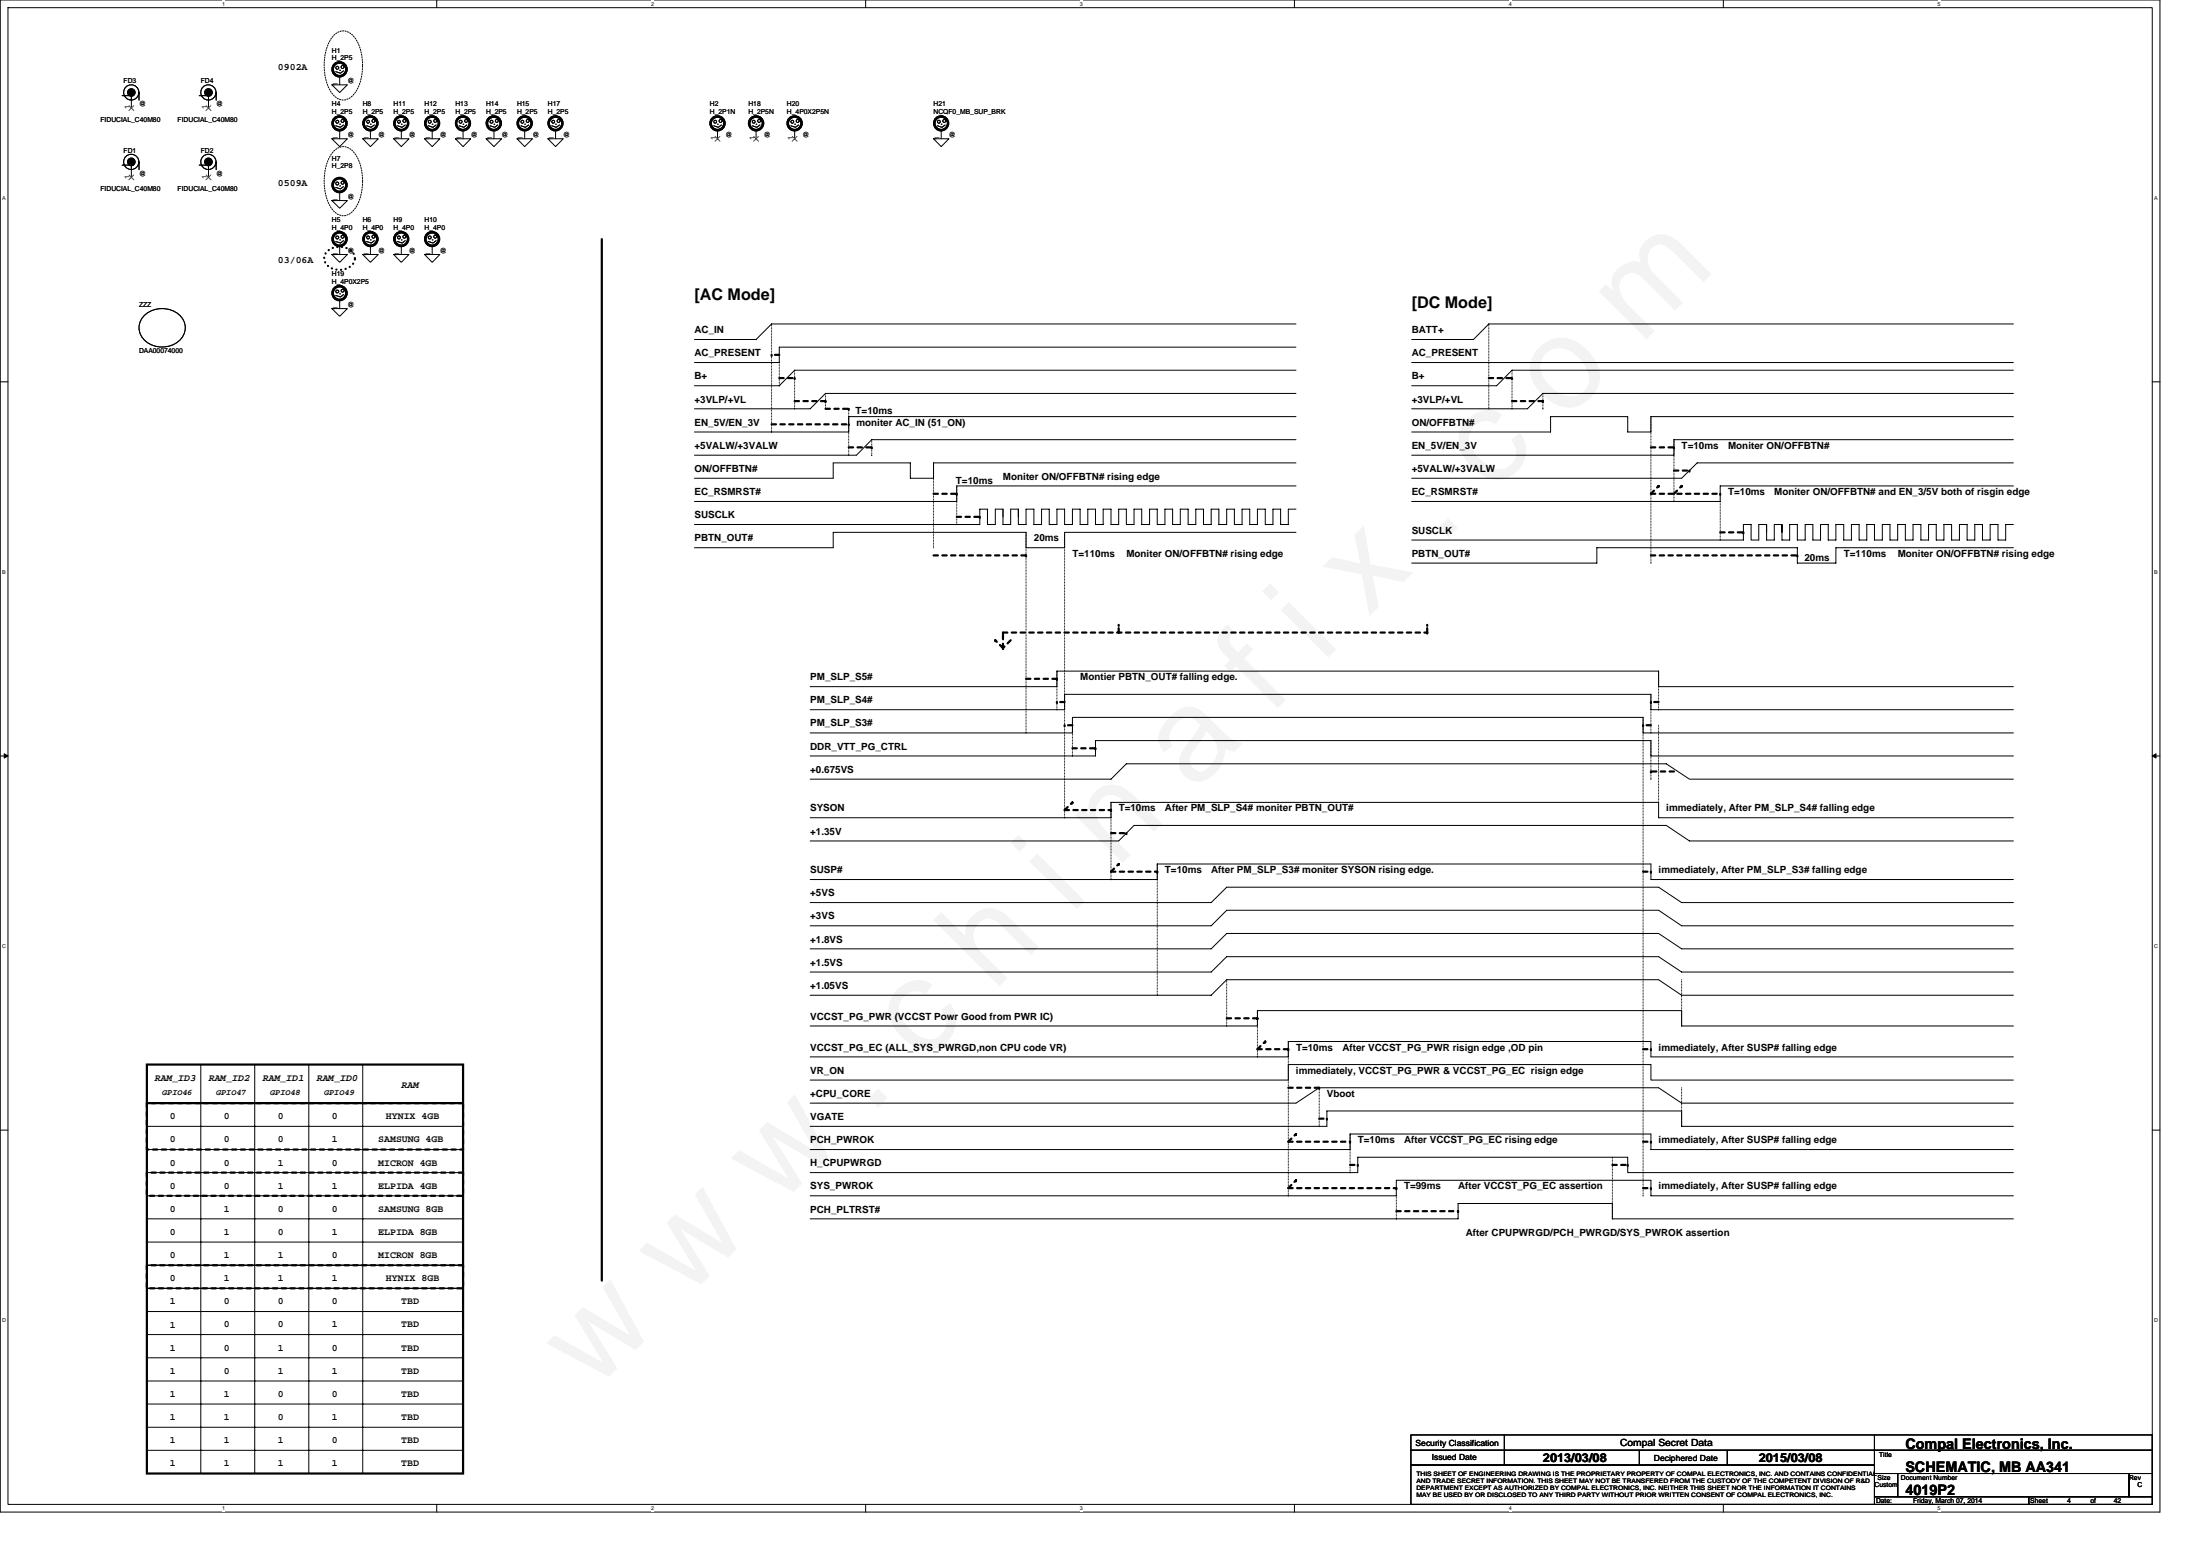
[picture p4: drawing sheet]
<svg xmlns="http://www.w3.org/2000/svg" width="297mm" height="210mm" viewBox="0 0 297 210" stroke-linecap="round" stroke-linejoin="round" font-family="sans-serif">
<path d="M0 0h291.6v204.1h-291.6zM1.1 1h289.5v202.1h-289.5z" fill="none" stroke="#000" stroke-width=".14"/>
<g fill="#fff">
<path d="M30 .1h.4v.9h-.4z"/>
<path d="M30 203.2h.4v.8h-.4z"/>
</g>
<path d="M59 0v1M59 203.1v1" fill="none" stroke="#000" stroke-width=".14"/>
<g fill="#fff">
<path d="M87.9 .1h.4v.9h-.4z"/>
<path d="M87.9 203.2h.4v.8h-.4z"/>
</g>
<path d="M116.9 0v1M116.9 203.1v1" fill="none" stroke="#000" stroke-width=".14"/>
<g fill="#fff">
<path d="M145.8 .1h.4v.9h-.4z"/>
<path d="M145.8 203.2h.4v.8h-.4z"/>
</g>
<path d="M174.8 0v1M174.8 203.1v1" fill="none" stroke="#000" stroke-width=".14"/>
<g fill="#fff">
<path d="M203.7 .1h.4v.9h-.4z"/>
<path d="M203.7 203.2h.4v.8h-.4z"/>
</g>
<path d="M232.7 0v1M232.7 203.1v1" fill="none" stroke="#000" stroke-width=".14"/>
<g fill="#fff">
<path d="M261.6 .1h.4v.9h-.4z"/>
<path d="M261.6 203.2h.4v.8h-.4z"/>
<path d="M.3 26.3h.5v.8h-.5z"/>
<path d="M290.9 26.3h.5v.8h-.5z"/>
<path d="M.3 76.8h.5v.8h-.5z"/>
<path d="M290.9 76.8h.5v.8h-.5z"/>
</g>
<path d="M0 51.5h1.1M290.6 51.5h1" fill="none" stroke="#000" stroke-width=".14"/>
<g fill="#fff">
<path d="M.3 127.3h.5v.8h-.5z"/>
<path d="M290.9 127.3h.5v.8h-.5z"/>
</g>
<path d="M0 102h1.1M290.6 102h1" fill="none" stroke="#000" stroke-width=".14"/>
<path d="M.6 101.7l.5 .3-.5 .3zM290.6 102l.5-.3v.6z" fill="#000" stroke="#000" stroke-width=".14"/>
<g fill="#fff">
<path d="M.3 177.8h.5v.8h-.5z"/>
<path d="M290.9 177.8h.5v.8h-.5z"/>
</g>
<g fill="none" stroke="#000" stroke-width=".14">
<path d="M16.5 12.9h.9M17.7 12.4v2.2M18.8 12.5v1M26.9 12.9h.9M28.1 12.4v2.2M29.2 12.5v1M44.8 11.5h2.1l-1 1zM44.8 18.7h2.1l-1 1.1zM45.9 10.4v1.1M45.9 17.7v1M45.9 16.8h.1M45.9 9.5h.1"/>
<path d="M46.4 16.9l-.4 .3-.7-.2M46.4 9.6l-.4 .3-.7-.2M49 18.7h2.1l-1.1 1.1zM49.6 16.3h.2v.3h-.2zM50 17.7v1M50 16.8h.1M50.5 16.9l-.4 .3-.6-.2M53.1 18.7h2.1l-1 1.1zM53.7 16.3h.3v.3h-.3zM54.2 16.8h.1M54.2 17.7v1M54.7 16.9l-.4 .3-.6-.2"/>
<path d="M57.3 18.7h2.1l-1 1.1zM58.4 17.7v1M58.4 16.8h.1M58.9 16.9l-.4 .3-.7-.2M61.5 18.7h2.1l-1.1 1.1zM62.5 17.7v1M62.5 16.8h.1M62.8 16.2h.3v.3h-.3zM63 16.9l-.4 .3-.6-.2M65.6 18.7h2.1l-1 1.1zM66.7 17.7v1M66.7 16.8h.1"/>
<path d="M67.2 16.9l-.4 .3-.6-.2M69.8 18.7h2.1l-1.1 1.1zM70.4 16.3h.3v.3h-.3zM70.8 16.8h.1M70.8 17.7v1M71.4 16.9l-.5 .3-.6-.2M74 18.7h2l-1 1.1zM74.6 16.3h.2v.3h-.2zM75 16.8h.1M75 17.7v1M75.5 16.9l-.4 .3-.6-.2M96.4 16.3h.3v.3h-.3z"/>
<path d="M96.9 16.8h.1M96.9 17.7v1M97.4 16.9l-.4 .3-.6-.2M101.6 16.3h.3v.3h-.3zM102.1 16.8h.1M102.1 17.7v1M102.6 16.9l-.4 .3-.6-.2M106.8 16.3h.3v.3h-.3zM107.3 16.8h.1M107.3 17.7v1M107.8 16.9l-.4 .3-.6-.2M126 18.7h2.1l-1 1.1z"/>
<path d="M126.6 16.3h.3v.3h-.3zM127.1 16.8h.1M127.1 17.7v1M127.6 16.9l-.4 .3-.6-.2M16.5 22.3h.9M17.7 21.8v2.1M18.8 21.9v1M26.9 22.3h.9M28.1 21.8v2.1M29.2 21.9v1M44.8 27.1h2.1l-1 1zM44.8 34.4h2.1l-1 1z"/>
<path d="M45.4 39.2h.3v.3h-.3zM45.9 26v1.1M45.9 33.3v1.1M45.9 32.4h.1M45.9 25.1h.1M45.9 39.7h.1M46.1 39.1h.3v.3h-.3zM46.4 25.2l-.4 .3-.7-.2M46.4 39.8l-.4 .3-.7-.2M46.4 32.5l-.4 .3-.7-.2M49 34.4h2.1l-1.1 1zM49.6 31.9h.2v.3h-.2z"/>
<path d="M50 32.4h.1M50 33.3v1.1M50.5 32.5l-.4 .3-.6-.2M53.1 34.4h2.1l-1 1zM53.7 31.9h.3v.3h-.3zM54.2 32.4h.1M54.2 33.3v1.1M54.7 32.5l-.4 .3-.6-.2M57.3 34.4h2.1l-1 1zM58.4 32.4h.1M58.4 33.3v1.1M58.9 32.5l-.4 .3-.7-.2"/>
<path d="M19.5 42.6a3.5 3.5 0 0 1 5.2 .5 2.54 2.54 0 0 1-2.1 3.7 3 3 0 0 1-3.8-2.6l.1-.6 .2-.5zM44.8 41.7h2.1l-1 1zM45.9 40.6v1.1M175 53.1h-63.5l-2.1 2.1h-15.6M175 43.7h-70.8l-2.1 2.1h-8.3M175 56.2h-60.4v2.1h-20.8M175 50h-67.7l-2.1 2.1h-11.4M175 46.9h-69.8v2h-11.4M175 59.4h-57.3l-2.1 2h-21.8M190.6 48.9h81.2M271.8 56.2h-48.9v2.1h-3.1v-2.1h-10.4v2.1h-18.8M271.8 53.1h-63.5l-2.1 2.1h-15.6"/>
<path d="M271.8 43.7h-70.8l-2.1 2.1h-8.3M271.8 59.4h-45.8v2h-35.4M271.8 50h-67.7l-2 2.1h-11.5M93.8 73.9h18.7v-2h26v27M93.8 67.7h35.4M126 73.9h.1M126 64.6h-3.1v-2.1h-10.4v2.1h-18.7M129.2 70.8h.1M135.4 69.8v-1.1h-1v2.1h-1.1v-2.1h-1v2.1h-38.5M136.5 68.7h1M143.7 71.9v38.5M143.7 71.9v2h-5.2"/>
<path d="M143.7 71.9h31.3M175 65.6h-45.8v5.2M175 68.7h-1.1v2.1h-1v-2.1h-1v2.1h-1.1v-2.1h-1v2.1h-1.1v-2.1h-1v2.1h-1v-2.1h-1.1v2.1h-1v-2.1h-1.1v2.1h-1v-2.1h-1v2.1h-1.1v-2.1h-1v2.1h-1.1v-2.1h-1v2.1h-1.1v-2.1h-1v2.1h-1v-2.1h-1.1v2.1M175 62.5h-49v11.4M271.8 65.6h-39.5v2.1h-41.7M271.8 73.9h-23.9v2.1h-5.2v-2.1h-27.1v2.1h-25M271.8 62.5h-42.7l-2 2.1h-36.5M271.8 70.8h-1v2.1h-1v-2.1h-1.1v2.1h-1v-2.1h-1.1v2.1h-1v-2.1h-1v2.1h-1.1v-2.1h-1v2.1h-1.1v-2.1h-1v2.1h-1v-2.1h-1.1v2.1h-1v-2.1h-1.1v2.1h-1v-2.1h-1.1v2.1h-1v-2.1h-1.1v2.1h-1v-2.1h-1v2.1h-1.1v-2.1h-1v2.1h-1.1v-2.1h-1v2.1h-1v-2.1h-1.1v2.1h-1v-2.1h-1.1v2.1h-1v-2.1h-1v2.1h-1.1v-2.1h-1v2.1h-1.1v-2.1h-1v2.1h-44.8M109.4 92.7h33.3v-2.1h81.2v2.1h47.9M109.4 95.8h34.3M109.4 98.9h35.4v-2.1h77v64.6M138.5 98.9h.1"/>
<path d="M143.7 93.7h79.2v2.1h48.9M221.8 98.9h50M109.4 105.2h40.6l2.1-2.1h72.9l3.1 2.1h43.7M109.4 113.5h41.6l2.1-2.1h71.9l3.1 2.1h43.7M109.4 110.4h40.6M109.4 102h38.5v-2h75v2h48.9M143.7 110.4h.1M150 118.7h.1M222.9 116.6h-66.7v2.1h-46.8M222.9 118.7h48.9M271.8 110.4h-47.9v-2.1h-73.9v10.4M109.4 121.8h54.1l2.1-2h58.3l3.2 2h44.7"/>
<path d="M109.4 125h54.1l2.1-2.1h58.3l3.2 2.1h44.7M109.4 128.1h54.1l2.1-2.1h58.3l3.2 2.1h44.7M109.4 131.2h54.1l2.1-2.1h58.3l3.2 2.1h44.7M109.4 134.3h54.1l2.1-2.1h58.3l3.2 2.1h44.7M271.8 138.5h-44.7v-2.1h-57.3v2.1h-60.4M0 152.5h1.1M19.8 155.2h42.7M19.8 152h42.7M19.8 158.3h42.7M27.1 143.7v55.2M34.4 143.7v55.2M41.7 143.7v55.2"/>
<path d="M49 143.7v55.2M109.4 158.3h73.9v-2.1h36.5v2.1h52M109.4 145.8h64.5v-2.1h49v2.1h48.9M109.4 148.9h65.6l3.1-2.1h45.8l3.2 2.1h44.7M109.4 152h69.8v-2h47.9v2h44.7M222.9 142.7h48.9M222.9 140.6h-49v2.1h-64.5M271.8 155.2h-48.9v-2.1h-40.6v2.1h-72.9M290.6 152.5h1M19.8 161.4h42.7M19.8 164.5h42.7M19.8 173.9h42.7"/>
<path d="M19.8 177h42.7M19.8 167.7h42.7M19.8 170.8h42.7M19.8 170.8h42.7v3.1h-42.7zM109.4 164.5h87.5v-2h20.8v2h54.1M109.4 161.4h79.1M188.5 164.5h.1M221.8 161.4h.1M271.8 161.4h-48.9v-2.1h-34.4v5.2M19.8 180.1h42.7M19.8 183.3h42.7M19.8 186.4h42.7"/>
<path d="M19.8 189.5h42.7M19.8 192.7h42.7M19.8 195.8h42.7M190.5 193.7h62.6v2.1h-62.6zM190.5 195.8h62.6v2h-62.6zM190.5 197.8h62.6v5.3h-62.6zM203.1 193.7v4.1M221.3 195.8v2M233.2 195.8v2M253.1 193.7h37.5v2.1h-37.5zM253.1 195.8h37.5v3.1h-37.5zM253.1 198.9h3.1v3.1h-3.1z"/>
<path d="M256.2 198.9h31.3v3.1h-31.3zM287.5 198.9h3.1v3.1h-3.1zM253.1 202h20.8v1.1h-20.8zM273.9 202h16.7v1.1h-16.7z"/>
<circle cx="17.7" cy="12.5" r="1.03"/>
<circle cx="28.1" cy="12.5" r="1.03"/>
<circle cx="45.5" cy="9.2" r=".2"/>
<circle cx="45.5" cy="16.4" r=".2"/>
<circle cx="45.8" cy="9.4" r="1.04"/>
<circle cx="45.8" cy="9.4" r=".93"/>
<circle cx="45.8" cy="9.4" r=".83"/>
<circle cx="45.8" cy="16.6" r="1.03"/>
<circle cx="45.8" cy="16.6" r=".93"/>
<circle cx="45.8" cy="16.6" r=".82"/>
<circle cx="46.3" cy="9" r=".2"/>
<circle cx="46.3" cy="16.3" r=".2"/>
<circle cx="50" cy="16.6" r="1.03"/>
<circle cx="50" cy="16.6" r=".93"/>
<circle cx="50" cy="16.6" r=".82"/>
<circle cx="50.4" cy="16.3" r=".2"/>
<circle cx="54.2" cy="16.6" r="1.03"/>
<circle cx="54.2" cy="16.6" r=".92"/>
<circle cx="54.2" cy="16.6" r=".82"/>
<circle cx="54.6" cy="16.3" r=".2"/>
<circle cx="58" cy="16.4" r=".2"/>
<circle cx="58.3" cy="16.6" r="1.03"/>
<circle cx="58.3" cy="16.6" r=".92"/>
<circle cx="58.3" cy="16.6" r=".81"/>
<circle cx="58.8" cy="16.3" r=".2"/>
<circle cx="62.2" cy="16.4" r=".2"/>
<circle cx="62.5" cy="16.6" r=".82"/>
<circle cx="62.5" cy="16.6" r="1.03"/>
<circle cx="62.5" cy="16.6" r=".92"/>
<circle cx="66.4" cy="16.4" r=".2"/>
<circle cx="66.7" cy="16.6" r="1.03"/>
<circle cx="66.7" cy="16.6" r=".93"/>
<circle cx="66.7" cy="16.6" r=".82"/>
<circle cx="67.1" cy="16.3" r=".2"/>
<circle cx="70.8" cy="16.6" r="1.03"/>
<circle cx="70.8" cy="16.6" r=".93"/>
<circle cx="70.8" cy="16.6" r=".82"/>
<circle cx="71.3" cy="16.3" r=".2"/>
<circle cx="75" cy="16.6" r="1.03"/>
<circle cx="75" cy="16.6" r=".92"/>
<circle cx="75" cy="16.6" r=".82"/>
<circle cx="75.4" cy="16.3" r=".2"/>
<circle cx="96.9" cy="16.6" r="1.03"/>
<circle cx="96.9" cy="16.6" r=".93"/>
<circle cx="96.9" cy="16.6" r=".82"/>
<circle cx="97.3" cy="16.3" r=".2"/>
<circle cx="102.1" cy="16.6" r="1.03"/>
<circle cx="102.1" cy="16.6" r=".93"/>
<circle cx="102.1" cy="16.6" r=".82"/>
<circle cx="102.5" cy="16.3" r=".2"/>
<circle cx="107.3" cy="16.6" r="1.03"/>
<circle cx="107.3" cy="16.6" r=".93"/>
<circle cx="107.3" cy="16.6" r=".82"/>
<circle cx="107.7" cy="16.3" r=".2"/>
<circle cx="127.1" cy="16.6" r="1.03"/>
<circle cx="127.1" cy="16.6" r=".92"/>
<circle cx="127.1" cy="16.6" r=".82"/>
<circle cx="127.5" cy="16.3" r=".2"/>
<circle cx="17.7" cy="21.9" r="1.03"/>
<circle cx="28.1" cy="21.9" r="1.03"/>
<circle cx="45.5" cy="24.8" r=".2"/>
<circle cx="45.5" cy="32.1" r=".2"/>
<circle cx="45.8" cy="39.6" r="1.04"/>
<circle cx="45.8" cy="25" r="1.04"/>
<circle cx="45.8" cy="25" r=".93"/>
<circle cx="45.8" cy="39.6" r=".93"/>
<circle cx="45.8" cy="25" r=".83"/>
<circle cx="45.8" cy="39.6" r=".83"/>
<circle cx="45.8" cy="32.3" r="1.03"/>
<circle cx="45.8" cy="32.3" r=".93"/>
<circle cx="45.8" cy="32.3" r=".82"/>
<circle cx="46.3" cy="24.7" r=".2"/>
<circle cx="46.3" cy="31.9" r=".2"/>
<circle cx="50" cy="32.3" r="1.03"/>
<circle cx="50" cy="32.3" r=".93"/>
<circle cx="50" cy="32.3" r=".82"/>
<circle cx="50.4" cy="31.9" r=".2"/>
<circle cx="54.2" cy="32.3" r="1.03"/>
<circle cx="54.2" cy="32.3" r=".92"/>
<circle cx="54.2" cy="32.3" r=".82"/>
<circle cx="54.6" cy="31.9" r=".2"/>
<circle cx="58" cy="32.1" r=".2"/>
<circle cx="58.3" cy="32.3" r="1.03"/>
<circle cx="58.3" cy="32.3" r=".92"/>
<circle cx="58.3" cy="32.3" r=".81"/>
<circle cx="58.8" cy="31.9" r=".2"/>
</g>
<path d="M81.3 32.3v140.6M19.8 148.9h42.7M19.8 143.7h42.7v55.2h-42.7z" fill="none" stroke="#000" stroke-width=".3"/>
<g fill="none" stroke="#000" stroke-width=".3" stroke-dasharray=".6 .6">
<path d="M222.9 75h19.8M222.9 66.7l1-1.1M223.9 65.6h.1M226 66.7l1.1-1.1M227.1 65.6h.1M242.7 75h.1M134.4 86.4h.1M135.4 87.5l-1-1.1M135.4 87.5v-2.1M135.4 85.4h.1M135.4 85.4h57.3M143.7 97.9h.1"/>
<path d="M144.8 97.9h-1.1M151 85.4v-1.1M151 84.3h.1M192.7 85.4v-1.1M192.7 84.3h.1M192.7 85.4h.1M150 117.7l1-1.1M151 116.6h.1M221.8 117.7h1.1M222.9 104.1h.1M222.9 117.7h.1M226 104.1h-3.1"/>
<path d="M19.8 148.9h42.7v6.3h-42.7zM19.8 158.3h42.7v3.1h-42.7zM217.7 157.2h2.1M219.8 157.2h.1M221.8 154.1h1.1M222.9 154.1h.1M19.8 170.8h42.7v3.1h-42.7zM221.8 160.4h1.1M222.9 160.4h.1"/>
</g>
<path d="M44 34.1a2.41 2.41 0 0 1 3.8 .3 1.57 1.57 0 0 1-1.4 2 2.2 2.2 0 0 1-2.6-1.1v-.4v-.5z" fill="none" stroke="#000" stroke-width=".3" stroke-dasharray="0 .6"/>
<path d="M44.9 5a1.73 1.73 0 0 1 2.9 0 7.1 7.1 0 0 1 0 7.7 1.72 1.72 0 0 1-2.9 0 7.2 7.2 0 0 1 0-7.7zM44.9 20.6a1.73 1.73 0 0 1 2.9 0 7.1 7.1 0 0 1 0 7.7 1.72 1.72 0 0 1-2.9 0 7.2 7.2 0 0 1 0-7.7z" fill="none" stroke="#000" stroke-width=".14" stroke-dasharray=".2 .2"/>
<g fill="#000" stroke="#000" stroke-width=".14">
<circle cx="17.7" cy="12.5" r=".51"/>
<circle cx="28.1" cy="12.5" r=".51"/>
<circle cx="17.7" cy="21.9" r=".52"/>
<circle cx="28.1" cy="21.9" r=".52"/>
</g>
<g fill="none" stroke="#4c4c4c" stroke-width=".14">
<path d="M17.4 14.3l.7 .6M18.1 14.3l-.7 .6M27.8 14.3l.7 .6M28.5 14.3l-.7 .6M96.6 18.4l.6 .7M97.2 18.4l-.7 .7M101.8 18.4l.6 .7M102.4 18.4l-.7 .7M107 18.4l.6 .7M107.6 18.4l-.6 .7M17.4 23.6l.7 .7M18.1 23.6l-.7 .7"/>
<path d="M27.8 23.6l.7 .7M28.5 23.6l-.7 .7"/>
</g>
<text font-size="17.6" x="80.1" y="188" transform="rotate(-45 80.1 188)">w w w . c h i n a f i x . c o m</text>
<g font-size="2.2">
<text x="93.8" y="40.5">[AC Mode]</text>
<text x="190.6" y="41.6">[DC Mode]</text>
</g>
<g font-size="2">
<text x="257.3" y="195.5">Compal Electronics, Inc.</text>
<text x="257.3" y="201.8">4019P2</text>
<text x="257.3" y="198.7">SCHEMATIC, MB AA341</text>
</g>
<g font-size="1.7">
<text x="208.3" y="197.3">2013/03/08</text>
<text x="237.5" y="197.3">2015/03/08</text>
</g>
<g font-size="1.3">
<text x="37.5" y="9.4">0902A</text>
<text x="37.5" y="25.1">0509A</text>
<text x="37.5" y="35.5">03/06A</text>
<text x="93.8" y="45">AC_IN</text>
<text x="190.6" y="45">BATT+</text>
<text x="93.8" y="51.2">B+</text>
<text x="93.8" y="48.1">AC_PRESENT</text>
<text x="190.6" y="51.2">B+</text>
<text x="190.6" y="48.1">AC_PRESENT</text>
<text x="93.8" y="57.5">EN_5V/EN_3V</text>
<text x="93.8" y="54.3">+3VLP/+VL</text>
<text x="115.5" y="55.9">T=10ms</text>
<text x="115.6" y="57.5">moniter AC_IN (51_ON)</text>
<text x="190.6" y="57.5">ON/OFFBTN#</text>
<text x="190.6" y="54.3">+3VLP/+VL</text>
<text x="93.8" y="60.6">+5VALW/+3VALW</text>
<text x="93.8" y="63.7">ON/OFFBTN#</text>
<text x="129.1" y="65.3">T=10ms</text>
<text x="135.4" y="64.7">Moniter ON/OFFBTN# rising edge</text>
<text x="190.6" y="60.6">EN_5V/EN_3V</text>
<text x="190.6" y="63.7">+5VALW/+3VALW</text>
<text x="227.1" y="60.6">T=10ms</text>
<text x="233.3" y="60.6">Moniter ON/OFFBTN#</text>
<text x="93.8" y="66.8">EC_RSMRST#</text>
<text x="93.8" y="70">SUSCLK</text>
<text x="190.6" y="66.8">EC_RSMRST#</text>
<text x="233.3" y="66.8">T=10ms</text>
<text x="239.6" y="66.8">Moniter ON/OFFBTN# and EN_3/5V both of risgin edge</text>
<text x="93.8" y="73.1">PBTN_OUT#</text>
<text x="139.6" y="73.1">20ms</text>
<text x="144.8" y="75.2">T=110ms</text>
<text x="152.1" y="75.2">Moniter ON/OFFBTN# rising edge</text>
<text x="190.6" y="72">SUSCLK</text>
<text x="190.6" y="75.2">PBTN_OUT#</text>
<text x="243.6" y="75.7">20ms</text>
<text x="248.9" y="75.2">T=110ms</text>
<text x="256.2" y="75.2">Moniter ON/OFFBTN# rising edge</text>
<text x="109.4" y="91.8">PM_SLP_S5#</text>
<text x="109.4" y="95">PM_SLP_S4#</text>
<text x="145.8" y="91.8">Montier PBTN_OUT# falling edge.</text>
<text x="109.4" y="98.1">PM_SLP_S3#</text>
<text x="109.4" y="101.2">DDR_VTT_PG_CTRL</text>
<text x="109.4" y="104.3">+0.675VS</text>
<text x="109.4" y="112.6">+1.35V</text>
<text x="109.4" y="109.5">SYSON</text>
<text x="151" y="109.5">T=10ms</text>
<text x="157.3" y="109.5">After PM_SLP_S4# moniter PBTN_OUT#</text>
<text x="225" y="109.5">immediately, After PM_SLP_S4# falling edge</text>
<text x="109.4" y="117.9">SUSP#</text>
<text x="157.3" y="117.9">T=10ms</text>
<text x="163.5" y="117.9">After PM_SLP_S3# moniter SYSON rising edge.</text>
<text x="223.9" y="117.9">immediately, After PM_SLP_S3# falling edge</text>
<text x="109.4" y="121">+5VS</text>
<text x="109.4" y="124.1">+3VS</text>
<text x="109.4" y="127.2">+1.8VS</text>
<text x="109.4" y="130.4">+1.5VS</text>
<text x="109.4" y="137.6">VCCST_PG_PWR (VCCST Powr Good from PWR IC)</text>
<text x="109.4" y="133.5">+1.05VS</text>
<text x="109.4" y="141.8">VCCST_PG_EC (ALL_SYS_PWRGD,non CPU code VR)</text>
<text x="175" y="141.8">T=10ms</text>
<text x="181.2" y="141.8">After VCCST_PG_PWR risign edge ,OD pin</text>
<text x="223.9" y="141.8">immediately, After SUSP# falling edge</text>
<text x="20.9" y="145.9">RAM_ID3</text>
<text x="28.1" y="145.9">RAM_ID2</text>
<text x="35.4" y="145.9">RAM_ID1</text>
<text x="42.7" y="145.9">RAM_ID0</text>
<text x="54.2" y="146.9">RAM</text>
<text x="109.4" y="144.9">VR_ON</text>
<text x="109.4" y="148.1">+CPU_CORE</text>
<text x="175" y="144.9">immediately, VCCST_PG_PWR &amp; VCCST_PG_EC risign edge</text>
<text x="179.2" y="148.1">Vboot</text>
<text x="22.9" y="151.1">0</text>
<text x="22.9" y="154.2">0</text>
<text x="30.2" y="151.1">0</text>
<text x="30.2" y="154.2">0</text>
<text x="37.5" y="151.1">0</text>
<text x="37.5" y="154.2">0</text>
<text x="44.8" y="151.1">0</text>
<text x="44.8" y="154.2">1</text>
<text x="51.1" y="154.2">SAMSUNG 4GB</text>
<text x="52.1" y="151.1">HYNIX 4GB</text>
<text x="109.4" y="154.3">PCH_PWROK</text>
<text x="109.4" y="151.2">VGATE</text>
<text x="183.3" y="154.3">T=10ms</text>
<text x="189.6" y="154.3">After VCCST_PG_EC rising edge</text>
<text x="223.9" y="154.3">immediately, After SUSP# falling edge</text>
<text x="22.9" y="157.3">0</text>
<text x="22.9" y="160.4">0</text>
<text x="30.2" y="157.3">0</text>
<text x="30.2" y="160.4">0</text>
<text x="37.5" y="157.3">1</text>
<text x="37.5" y="160.4">1</text>
<text x="44.8" y="157.3">0</text>
<text x="44.8" y="160.4">1</text>
<text x="51.1" y="157.3">MICRON 4GB</text>
<text x="51.1" y="160.4">ELPIDA 4GB</text>
<text x="109.4" y="157.4">H_CPUPWRGD</text>
<text x="109.4" y="160.5">SYS_PWROK</text>
<text x="189.6" y="160.5">T=99ms</text>
<text x="196.9" y="160.5">After VCCST_PG_EC assertion</text>
<text x="223.9" y="160.5">immediately, After SUSP# falling edge</text>
<text x="22.9" y="163.6">0</text>
<text x="22.9" y="166.7">0</text>
<text x="30.2" y="163.6">1</text>
<text x="30.2" y="166.7">1</text>
<text x="37.5" y="163.6">0</text>
<text x="37.5" y="166.7">0</text>
<text x="44.8" y="163.6">0</text>
<text x="44.8" y="166.7">1</text>
<text x="51.1" y="166.7">ELPIDA 8GB</text>
<text x="51.1" y="163.6">SAMSUNG 8GB</text>
<text x="109.4" y="163.7">PCH_PLTRST#</text>
<text x="197.9" y="166.8">After CPUPWRGD/PCH_PWRGD/SYS_PWROK assertion</text>
<text x="22.9" y="169.8">0</text>
<text x="22.9" y="172.9">0</text>
<text x="30.2" y="169.8">1</text>
<text x="30.2" y="172.9">1</text>
<text x="37.5" y="169.8">1</text>
<text x="37.5" y="172.9">1</text>
<text x="44.8" y="172.9">1</text>
<text x="44.8" y="169.8">0</text>
<text x="51.1" y="169.8">MICRON 8GB</text>
<text x="52.1" y="172.9">HYNIX 8GB</text>
<text x="22.9" y="176.1">1</text>
<text x="22.9" y="179.2">1</text>
<text x="30.2" y="176.1">0</text>
<text x="30.2" y="179.2">0</text>
<text x="37.5" y="176.1">0</text>
<text x="37.5" y="179.2">0</text>
<text x="44.8" y="176.1">0</text>
<text x="44.8" y="179.2">1</text>
<text x="54.2" y="179.2">TBD</text>
<text x="54.2" y="176.1">TBD</text>
<text x="22.9" y="182.3">1</text>
<text x="22.9" y="185.4">1</text>
<text x="30.2" y="182.3">0</text>
<text x="30.2" y="185.4">0</text>
<text x="37.5" y="182.3">1</text>
<text x="37.5" y="185.4">1</text>
<text x="44.8" y="182.3">0</text>
<text x="44.8" y="185.4">1</text>
<text x="54.2" y="182.3">TBD</text>
<text x="54.2" y="185.4">TBD</text>
<text x="22.9" y="188.6">1</text>
<text x="22.9" y="191.7">1</text>
<text x="30.2" y="188.6">1</text>
<text x="30.2" y="191.7">1</text>
<text x="37.5" y="188.6">0</text>
<text x="37.5" y="191.7">0</text>
<text x="44.8" y="188.6">0</text>
<text x="44.8" y="191.7">1</text>
<text x="54.2" y="188.6">TBD</text>
<text x="54.2" y="191.7">TBD</text>
<text x="22.9" y="197.9">1</text>
<text x="22.9" y="194.8">1</text>
<text x="30.2" y="197.9">1</text>
<text x="30.2" y="194.8">1</text>
<text x="37.5" y="194.8">1</text>
<text x="37.5" y="197.9">1</text>
<text x="44.8" y="197.9">1</text>
<text x="44.8" y="194.8">0</text>
<text x="54.2" y="194.8">TBD</text>
<text x="54.2" y="197.9">TBD</text>
<text x="218.7" y="195.2">Compal Secret Data</text>
</g>
<g font-size="1.1">
<text x="21.9" y="147.8">GPIO46</text>
<text x="29.2" y="147.8">GPIO47</text>
<text x="36.5" y="147.8">GPIO48</text>
<text x="43.8" y="147.8">GPIO49</text>
<text x="191.1" y="195.2">Security Classification</text>
<text x="193.3" y="197.1">Issued Date</text>
<text x="223.3" y="197.2">Deciphered Date</text>
</g>
<g font-size=".9">
<text x="16.7" y="11.3">FD3</text>
<text x="27.1" y="11.3">FD4</text>
<text x="44.8" y="7.1">H1</text>
<text x="44.8" y="8.1">H_2P5</text>
<text x="45.6" y="11.7" transform="rotate(-90 45.6 11.7)">1</text>
<text x="46.9" y="11.3">@</text>
<text x="13.6" y="16.5">FIDUCIAL_C40M80</text>
<text x="17.5" y="14.8" transform="rotate(-90 17.5 14.8)">1</text>
<text x="18.8" y="14.4">@</text>
<text x="24" y="16.5">FIDUCIAL_C40M80</text>
<text x="27.9" y="14.8" transform="rotate(-90 27.9 14.8)">1</text>
<text x="29.2" y="14.4">@</text>
<text x="44.8" y="14.4">H4</text>
<text x="44.8" y="15.4">H_2P5</text>
<text x="49" y="14.4">H8</text>
<text x="49" y="15.4">H_2P5</text>
<text x="53.1" y="14.4">H11</text>
<text x="53.1" y="15.4">H_2P5</text>
<text x="57.3" y="14.4">H12</text>
<text x="57.3" y="15.4">H_2P5</text>
<text x="61.5" y="14.4">H13</text>
<text x="61.5" y="15.4">H_2P5</text>
<text x="65.6" y="14.4">H14</text>
<text x="65.6" y="15.4">H_2P5</text>
<text x="69.8" y="14.4">H15</text>
<text x="69.8" y="15.4">H_2P5</text>
<text x="74" y="14.4">H17</text>
<text x="74" y="15.4">H_2P5</text>
<text x="95.8" y="14.4">H2</text>
<text x="95.8" y="15.4">H_2P1N</text>
<text x="101" y="14.4">H18</text>
<text x="101" y="15.4">H_2P5N</text>
<text x="106.3" y="14.4">H20</text>
<text x="106.3" y="15.4">H_4P0X2P5N</text>
<text x="126" y="14.4">H21</text>
<text x="126" y="15.4">NCQF0_MB_SUP_BRK</text>
<text x="16.7" y="20.6">FD1</text>
<text x="18.8" y="23.7">@</text>
<text x="27.1" y="20.6">FD2</text>
<text x="29.2" y="23.7">@</text>
<text x="44.8" y="21.7">H7</text>
<text x="44.8" y="22.7">H_2P8</text>
<text x="45.6" y="18.9" transform="rotate(-90 45.6 18.9)">1</text>
<text x="46.9" y="18.5">@</text>
<text x="49.8" y="18.9" transform="rotate(-90 49.8 18.9)">1</text>
<text x="51.1" y="18.5">@</text>
<text x="54" y="18.9" transform="rotate(-90 54 18.9)">1</text>
<text x="55.2" y="18.5">@</text>
<text x="58.1" y="18.9" transform="rotate(-90 58.1 18.9)">1</text>
<text x="59.4" y="18.5">@</text>
<text x="62.3" y="18.9" transform="rotate(-90 62.3 18.9)">1</text>
<text x="63.6" y="18.5">@</text>
<text x="66.5" y="18.9" transform="rotate(-90 66.5 18.9)">1</text>
<text x="67.7" y="18.5">@</text>
<text x="70.6" y="18.9" transform="rotate(-90 70.6 18.9)">1</text>
<text x="71.9" y="18.5">@</text>
<text x="74.8" y="18.9" transform="rotate(-90 74.8 18.9)">1</text>
<text x="76" y="18.5">@</text>
<text x="96.6" y="18.9" transform="rotate(-90 96.6 18.9)">1</text>
<text x="97.9" y="18.5">@</text>
<text x="101.9" y="18.9" transform="rotate(-90 101.9 18.9)">1</text>
<text x="103.1" y="18.5">@</text>
<text x="107.1" y="18.9" transform="rotate(-90 107.1 18.9)">1</text>
<text x="108.3" y="18.5">@</text>
<text x="126.8" y="18.9" transform="rotate(-90 126.8 18.9)">1</text>
<text x="128.1" y="18.5">@</text>
<text x="13.6" y="25.8">FIDUCIAL_C40M80</text>
<text x="17.5" y="24.2" transform="rotate(-90 17.5 24.2)">1</text>
<text x="24" y="25.8">FIDUCIAL_C40M80</text>
<text x="27.9" y="24.2" transform="rotate(-90 27.9 24.2)">1</text>
<text x="44.8" y="30">H5</text>
<text x="45.6" y="27.3" transform="rotate(-90 45.6 27.3)">1</text>
<text x="46.9" y="26.9">@</text>
<text x="49" y="30">H6</text>
<text x="53.1" y="30">H9</text>
<text x="57.3" y="30">H10</text>
<text x="44.8" y="31.1">H_4P0</text>
<text x="45.6" y="34.6" transform="rotate(-90 45.6 34.6)">1</text>
<text x="46.9" y="34.2">@</text>
<text x="49" y="31.1">H_4P0</text>
<text x="49.8" y="34.6" transform="rotate(-90 49.8 34.6)">1</text>
<text x="51.1" y="34.2">@</text>
<text x="53.1" y="31.1">H_4P0</text>
<text x="54" y="34.6" transform="rotate(-90 54 34.6)">1</text>
<text x="55.2" y="34.2">@</text>
<text x="57.3" y="31.1">H_4P0</text>
<text x="58.1" y="34.6" transform="rotate(-90 58.1 34.6)">1</text>
<text x="59.4" y="34.2">@</text>
<text x="18.8" y="41.5">ZZZ</text>
<text x="44.8" y="37.3">H19</text>
<text x="44.8" y="38.3">H_4P0X2P5</text>
<text x="45.6" y="41.9" transform="rotate(-90 45.6 41.9)">1</text>
<text x="46.9" y="41.5">@</text>
<text x="18.8" y="47.7">DAA00074000</text>
<text x="253.7" y="196.7">Title</text>
<text x="253.1" y="200.8">Custom</text>
<text x="253.3" y="202.9">Date:</text>
<text x="253.5" y="199.7">Size</text>
<text x="256.6" y="199.7">Document Number</text>
<text x="258.3" y="202.9">Friday, March 07, 2014</text>
<text x="274.1" y="202.9">Sheet</text>
<text x="279.1" y="202.9">4</text>
<text x="282.3" y="202.9">of</text>
<text x="285.4" y="202.9">42</text>
<text x="287.5" y="199.7">Rev</text>
<text x="288.6" y="200.8">C</text>
</g>
<g font-size=".8">
<text x="191.2" y="199.2">THIS SHEET OF ENGINEERING DRAWING IS THE PROPRIETARY PROPERTY OF COMPAL ELECTRONICS, INC. AND CONTAINS CONFIDENTIAL</text>
<text x="191.2" y="200.2">AND TRADE SECRET INFORMATION. THIS SHEET MAY NOT BE TRANSFERED FROM THE CUSTODY OF THE COMPETENT DIVISION OF R&amp;D</text>
<text x="191.2" y="201.1">DEPARTMENT EXCEPT AS AUTHORIZED BY COMPAL ELECTRONICS, INC. NEITHER THIS SHEET NOR THE INFORMATION IT CONTAINS</text>
<text x="191.2" y="202.1">MAY BE USED BY OR DISCLOSED TO ANY THIRD PARTY WITHOUT PRIOR WRITTEN CONSENT OF COMPAL ELECTRONICS, INC.</text>
</g>
<g font-size=".7">
<text x="30" y=".8">1</text>
<text x="87.9" y=".8">2</text>
<text x="145.8" y=".8">3</text>
<text x="203.7" y=".8">4</text>
<text x="261.6" y=".8">5</text>
<text x=".3" y="27">A</text>
<text x="290.9" y="27">A</text>
<text x=".3" y="77.5">B</text>
<text x="290.9" y="77.5">B</text>
<text x=".3" y="128">C</text>
<text x="290.9" y="128">C</text>
<text x=".3" y="178.5">D</text>
<text x="290.9" y="178.5">D</text>
<text x="30" y="203.9">1</text>
<text x="87.9" y="203.9">2</text>
<text x="145.8" y="203.9">3</text>
<text x="203.7" y="203.9">4</text>
<text x="261.6" y="203.9">5</text>
</g>
</svg>
